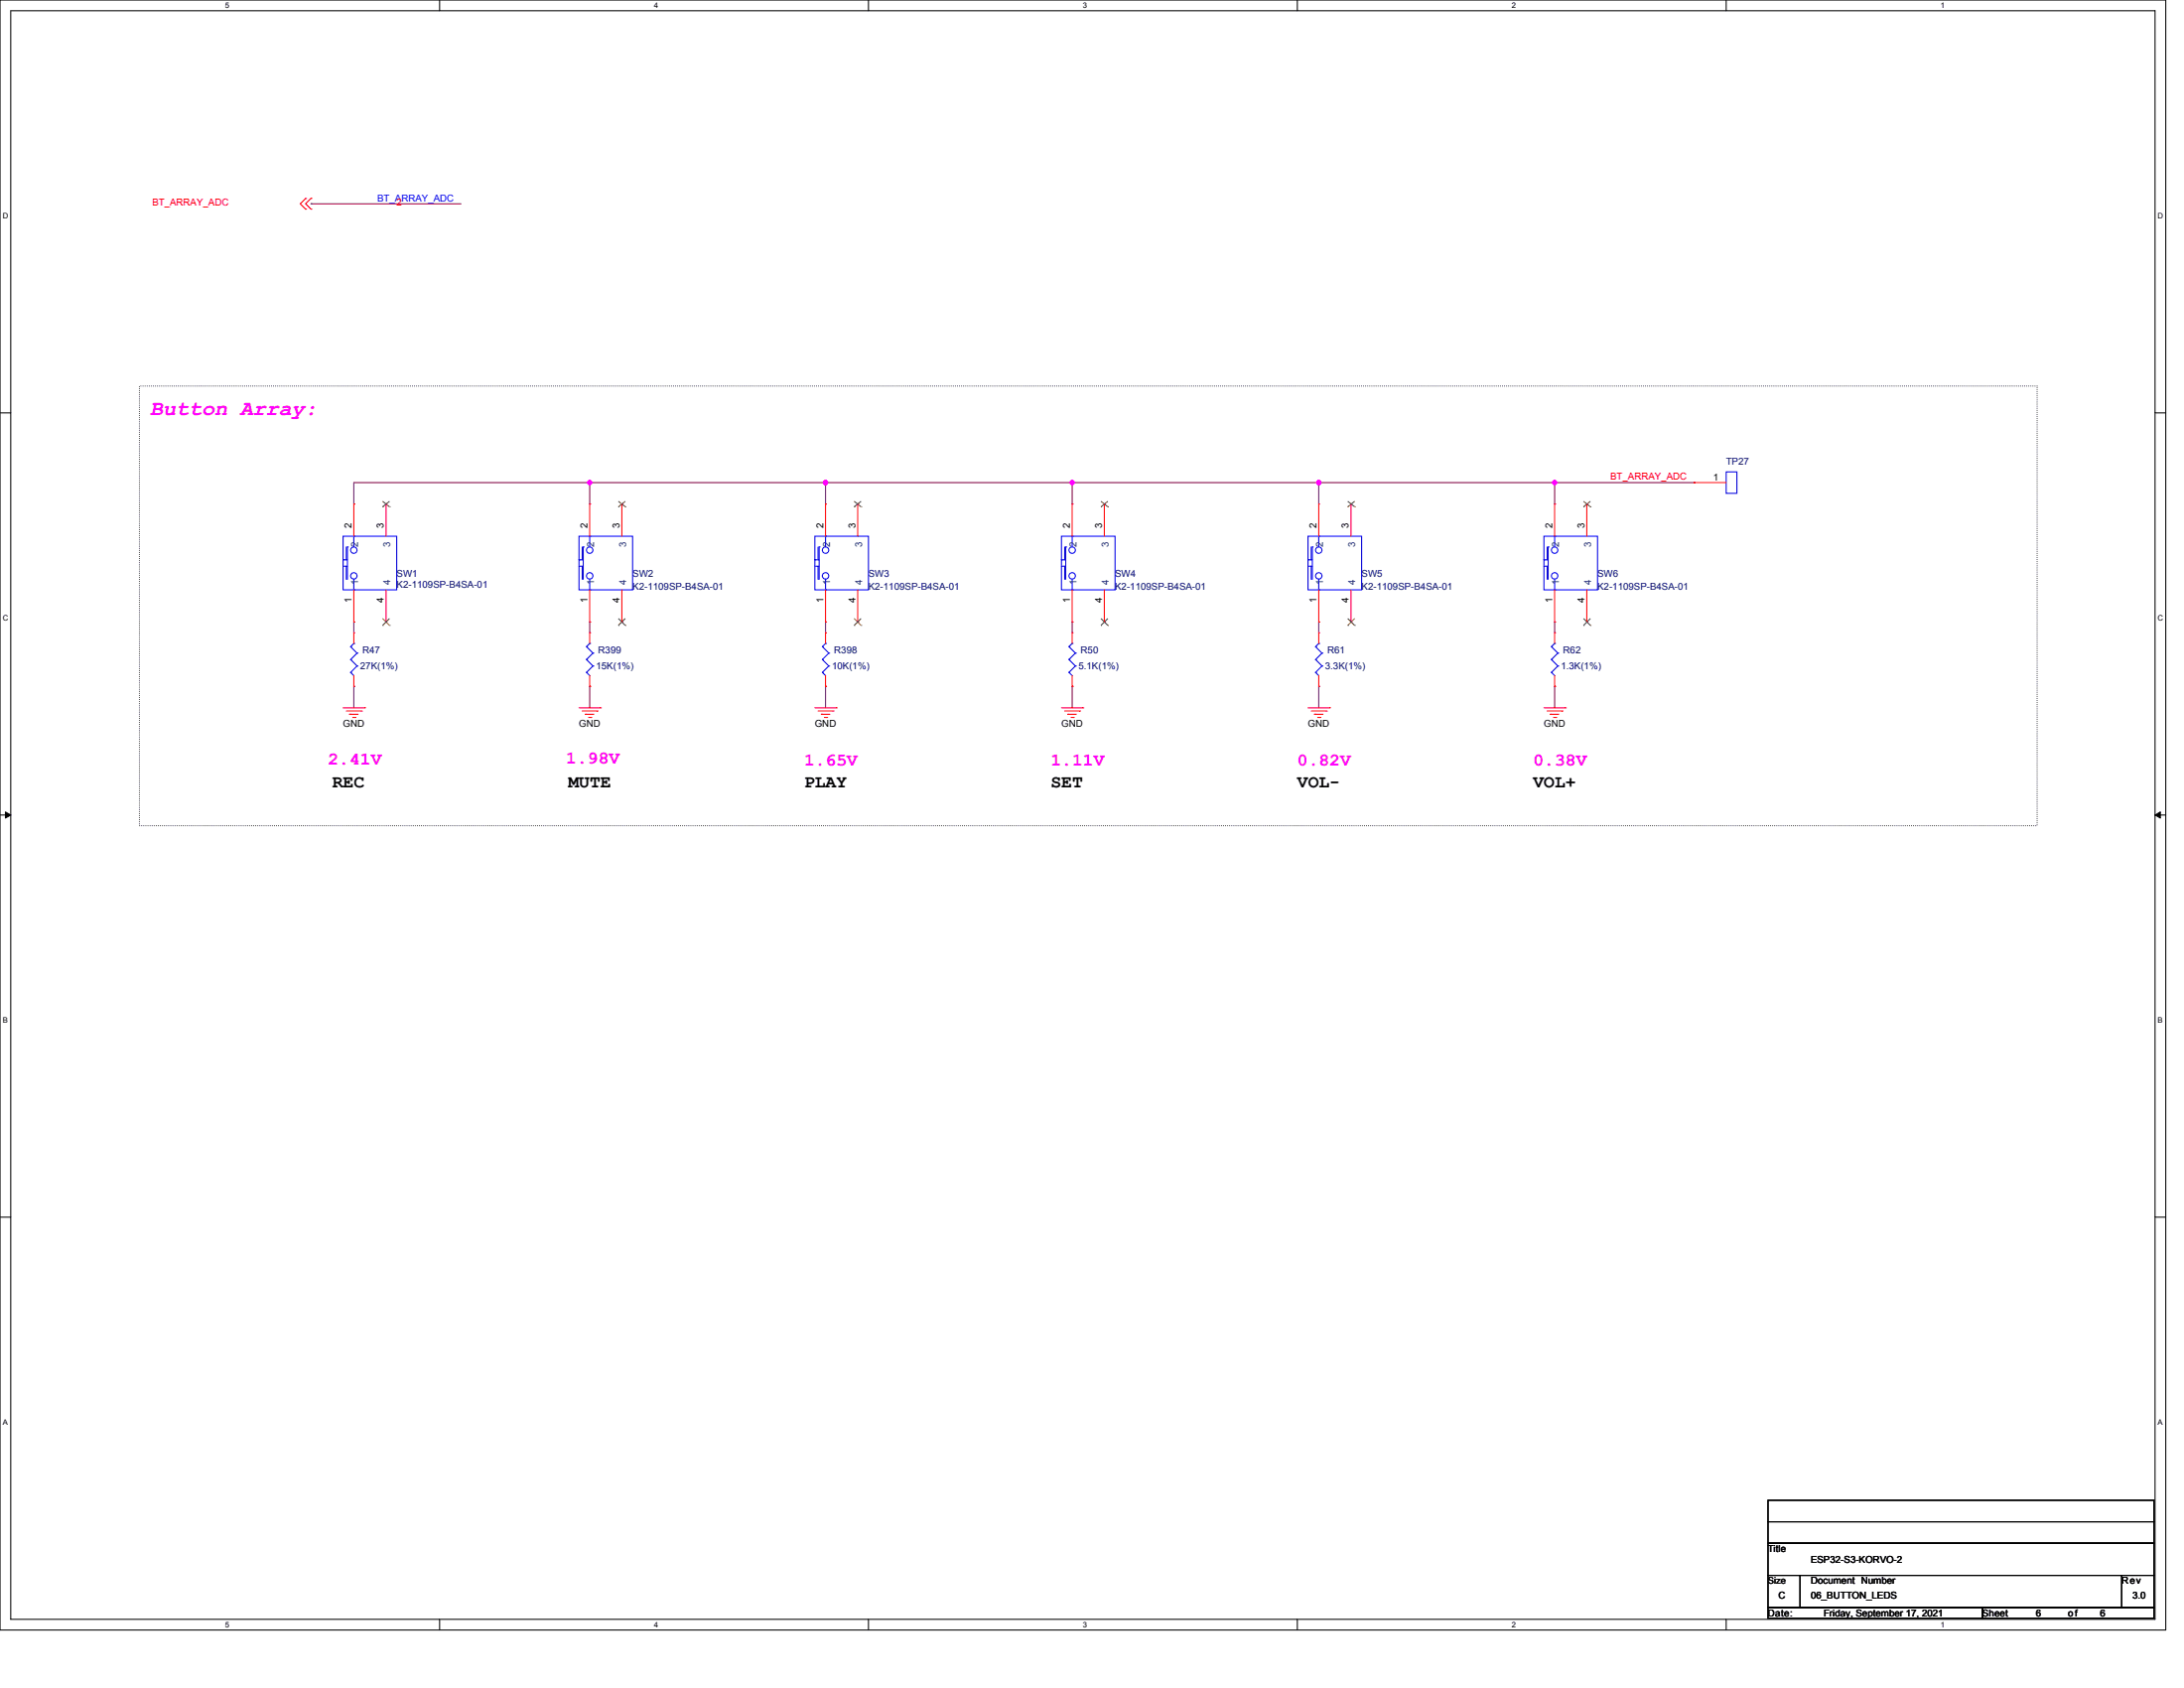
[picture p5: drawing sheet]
<svg xmlns="http://www.w3.org/2000/svg" width="559mm" height="432mm" viewBox="0 0 559 432" stroke-linecap="round" stroke-linejoin="round" font-family="sans-serif">
<path d="M0 0h554.1v417h-554.1zM2.8 2.8h548.6v411.4h-548.6z" fill="none" stroke="#000" stroke-width=".26"/>
<g fill="#fff">
<path d="M57.6 .3h1.1v2.2h-1.1z"/>
<path d="M57.6 414.5h1.1v2.2h-1.1z"/>
</g>
<path d="M112.5 0v2.8M112.5 414.2v2.8" fill="none" stroke="#000" stroke-width=".26"/>
<g fill="#fff">
<path d="M167.3 .3h1.1v2.2h-1.1z"/>
<path d="M167.3 414.5h1.1v2.2h-1.1z"/>
</g>
<path d="M222.2 0v2.8M222.2 414.2v2.8" fill="none" stroke="#000" stroke-width=".26"/>
<g fill="#fff">
<path d="M277.1 .3h1.1v2.2h-1.1z"/>
<path d="M277.1 414.5h1.1v2.2h-1.1z"/>
</g>
<path d="M331.9 0v2.8M331.9 414.2v2.8" fill="none" stroke="#000" stroke-width=".26"/>
<g fill="#fff">
<path d="M386.8 .3h1.1v2.2h-1.1z"/>
<path d="M386.8 414.5h1.1v2.2h-1.1z"/>
</g>
<path d="M441.7 0v2.8M441.7 414.2v2.8" fill="none" stroke="#000" stroke-width=".26"/>
<g fill="#fff">
<path d="M496.5 .3h1.1v2.2h-1.1z"/>
<path d="M496.5 414.5h1.1v2.2h-1.1z"/>
<path d="M.7 54.2h1.4v2.2h-1.4z"/>
<path d="M552.1 54.2h1.4v2.2h-1.4z"/>
<path d="M.7 157.1h1.4v2.1h-1.4z"/>
<path d="M552.1 157.1h1.4v2.1h-1.4z"/>
</g>
<path d="M0 105.6h2.8M551.4 105.6h2.7" fill="none" stroke="#000" stroke-width=".26"/>
<g fill="#fff">
<path d="M.7 259.9h1.3v2.2h-1.3z"/>
<path d="M552.1 259.9h1.3v2.2h-1.3z"/>
</g>
<path d="M0 208.5h2.8M551.4 208.5h2.7" fill="none" stroke="#000" stroke-width=".26"/>
<path d="M1.4 207.7l1.4 .8-1.4 .8zM551.4 208.5l1.4-.8v1.6z" fill="#000" stroke="#000" stroke-width=".25"/>
<g fill="#fff">
<path d="M.7 362.8h1.3v2.2h-1.3z"/>
<path d="M552.1 362.8h1.3v2.2h-1.3z"/>
</g>
<path d="M0 311.4h2.8M551.4 311.4h2.7M452.4 389.3h98.7v5.5h-98.7zM452.4 394.8h98.7v8.2h-98.7zM452.4 383.8h98.7v5.5h-98.7zM452.4 403h8.2v8.2h-8.2zM452.4 411.2h54.8v2.8h-54.8zM460.6 403h82.3v8.2h-82.3zM507.2 411.2h43.9v2.8h-43.9zM542.9 403h8.2v8.2h-8.2z" fill="none" stroke="#000" stroke-width=".26"/>
<path d="M35.7 98.8h485.5v112.4h-485.5z" fill="none" stroke="#000" stroke-width=".26" stroke-dasharray="0 .5"/>
<g fill="none" stroke="#800040" stroke-width=".26">
<path d="M79.6 52.1h.1M79.6 52.1h38.4M90.5 128.9h.1M150.9 123.5h.1M150.9 123.5v5.4M211.2 123.5h.1M211.2 123.5v5.4M274.3 123.5h.1M274.3 123.5v5.4M337.4 123.5h.1M337.4 123.5v5.4M397.8 123.5h.1"/>
<path d="M397.8 123.5v5.4M433.4 123.5h.1M433.4 123.5h-342.9v5.4M90.5 159.1h.1M90.5 159.1v2.8M150.9 159.1h.1M150.9 159.1v2.8M211.2 159.1h.1M211.2 159.1v2.8M274.3 159.1h.1M274.3 159.1v2.8M337.4 159.1h.1"/>
<path d="M337.4 159.1v2.8M397.8 159.1h.1M397.8 159.1v2.8M90.5 175.6h.1M90.5 175.6v5.5M150.9 175.6h.1M150.9 175.6v5.5M211.2 175.6h.1M211.2 175.6v5.5M274.3 175.6h.1M274.3 175.6v5.5M337.4 175.6h.1"/>
<path d="M337.4 175.6v5.5M397.8 175.6h.1M397.8 175.6v5.5"/>
</g>
<g fill="#f0f" stroke="#f0f" stroke-width=".26">
<circle cx="274.3" cy="123.4" r=".55"/>
<circle cx="337.4" cy="123.4" r=".54"/>
<circle cx="150.9" cy="123.4" r=".55"/>
<circle cx="211.2" cy="123.4" r=".55"/>
<circle cx="397.8" cy="123.4" r=".55"/>
</g>
<g fill="none" stroke="#f00" stroke-width=".26">
<path d="M78.2 50.8h.1M78.2 53.5h.1M78.2 50.8l-1.4 1.3 1.4 1.4M79.6 50.8h.1M79.6 53.5h.1M79.6 50.8l-1.4 1.3 1.4 1.4M90.5 128.9h.1M90.5 128.9v8.3M98.8 128.9h.1M98.8 128.9v8.3M150.9 128.9h.1M150.9 128.9v8.3"/>
<path d="M159.1 128.9h.1M159.1 128.9v8.3M211.2 128.9h.1M211.2 128.9v8.3M219.5 128.9h.1M219.5 128.9v8.3M274.3 128.9h.1M274.3 128.9v8.3M282.6 128.9h.1M282.6 128.9v8.3M337.4 128.9h.1M337.4 128.9v8.3"/>
<path d="M345.7 128.9h.1M345.7 128.9v8.3M397.8 128.9h.1M397.8 128.9v8.3M406 128.9h.1M406 128.9v8.3M433.4 123.5h.1M433.4 123.5h8.3M90.5 159.1h.1M90.5 150.9v8.2M98.8 159.1h.1M98.8 150.9v8.2"/>
<path d="M150.9 159.1h.1M150.9 150.9v8.2M159.1 159.1h.1M159.1 150.9v8.2M211.2 159.1h.1M211.2 150.9v8.2M219.5 159.1h.1M219.5 150.9v8.2M274.3 159.1h.1M274.3 150.9v8.2M282.6 159.1h.1M282.6 150.9v8.2"/>
<path d="M337.4 159.1h.1M337.4 150.9v8.2M345.7 159.1h.1M345.7 150.9v8.2M397.8 159.1h.1M397.8 150.9v8.2M406 159.1h.1M406 150.9v8.2M90.5 175.6h.1M90.5 161.9h.1M90.5 161.9v2.7M90.5 172.8v2.8"/>
<path d="M150.9 175.6h.1M150.9 161.9h.1M150.9 161.9v2.7M150.9 172.8v2.8M211.2 175.6h.1M211.2 161.9h.1M211.2 161.9v2.7M211.2 172.8v2.8M274.3 175.6h.1M274.3 161.9h.1M274.3 161.9v2.7M274.3 172.8v2.8"/>
<path d="M337.4 175.6h.1M337.4 161.9h.1M337.4 161.9v2.7M337.4 172.8v2.8M397.8 175.6h.1M397.8 161.9h.1M397.8 161.9v2.7M397.8 172.8v2.8M87.8 181.1h5.5M88.6 181.9h3.9M89.4 182.7h.1M89.4 182.7h2.2"/>
<path d="M90.3 183.5h.5M90.8 183.5h.1M92.5 181.9h.1M93.3 181.1h.1M148.1 181.1h5.5M149 181.9h3.8M149.8 182.7h.1M149.8 182.7h2.2M150.6 183.5h.6M151.2 183.5h.1M152.8 181.9h.1M153.6 181.1h.1"/>
<path d="M208.5 181.1h5.5M209.3 181.9h3.9M210.1 182.7h.1M210.1 182.7h2.2M211 183.5h.5M211.5 183.5h.1M213.2 181.9h.1M214 181.1h.1M271.6 181.1h5.5M272.4 181.9h3.8M273.2 182.7h.1M273.2 182.7h2.2"/>
<path d="M274.1 183.5h.5M274.6 183.5h.1M276.2 181.9h.1M277.1 181.1h.1M334.7 181.1h5.5M335.5 181.9h3.8M336.3 182.7h.1M336.3 182.7h2.2M337.1 183.5h.6M337.7 183.5h.1M339.3 181.9h.1M340.2 181.1h.1"/>
<path d="M395 181.1h5.5M395.8 181.9h3.9M396.7 182.7h.1M396.7 182.7h2.2M397.5 183.5h.5M398 183.5h.1M399.7 181.9h.1M400.5 181.1h.1"/>
</g>
<g fill="none" stroke="#00f" stroke-width=".26">
<path d="M87.8 137.2h13.7v13.7h-13.7zM88.6 139.9v3.3M88.9 139.9h.1M88.9 139.9v8.2M90.5 137.2h.1M90.5 137.2v2.7M148.1 137.2h13.8v13.7h-13.8zM149 139.9v3.3M149.2 139.9h.1M149.2 139.9v8.2M150.9 137.2h.1M150.9 137.2v2.7"/>
<path d="M208.5 137.2h13.7v13.7h-13.7zM209.3 139.9v3.3M209.6 139.9h.1M209.6 139.9v8.2M211.2 137.2h.1M211.2 137.2v2.7M271.6 137.2h13.7v13.7h-13.7zM272.4 139.9v3.3M272.7 139.9h.1M272.7 139.9v8.2M274.3 137.2h.1M274.3 137.2v2.7"/>
<path d="M334.7 137.2h13.7v13.7h-13.7zM335.5 139.9v3.3M335.8 139.9h.1M335.8 139.9v8.2M337.4 137.2h.1M337.4 137.2v2.7M395 137.2h13.7v13.7h-13.7zM395.8 139.9v3.3M396.1 139.9h.1M396.1 139.9v8.2M397.8 137.2h.1M397.8 137.2v2.7"/>
<path d="M441.7 120.7h2.7v5.5h-2.7zM87.8 143.2h.1M87.8 143.2h.8M87.8 144.9h.8M88.6 143.2h.1M88.6 144.9h.1M88.6 148.1h.1M88.6 144.9v3.2M90.5 150.9h.1M90.5 148.1v2.8M148.1 143.2h.1M148.1 143.2h.9"/>
<path d="M148.1 144.9h.9M149 143.2h.1M149 144.9h.1M149 148.1h.1M149 144.9v3.2M150.9 150.9h.1M150.9 148.1v2.8M208.5 143.2h.1M208.5 143.2h.8M208.5 144.9h.8M209.3 143.2h.1M209.3 144.9h.1"/>
<path d="M209.3 148.1h.1M209.3 144.9v3.2M211.2 150.9h.1M211.2 148.1v2.8M271.6 143.2h.1M271.6 143.2h.8M271.6 144.9h.8M272.4 143.2h.1M272.4 144.9h.1M272.4 148.1h.1M272.4 144.9v3.2M274.3 150.9h.1"/>
<path d="M274.3 148.1v2.8M334.7 143.2h.1M334.7 143.2h.8M334.7 144.9h.8M335.5 143.2h.1M335.5 144.9h.1M335.5 148.1h.1M335.5 144.9v3.2M337.4 150.9h.1M337.4 148.1v2.8M395 143.2h.1M395 143.2h.8"/>
<path d="M395 144.9h.8M395.8 143.2h.1M395.8 144.9h.1M395.8 148.1h.1M395.8 144.9v3.2M397.8 150.9h.1M397.8 148.1v2.8M89.7 172h.1M89.7 168.7h.1M89.7 165.4h.1M89.7 172l.8 .8M89.7 168.7l1.7 1.7"/>
<path d="M89.7 165.4l1.7 1.7M90.5 164.6h.1M90.5 164.6l-.8 .8M91.4 170.4h.1M91.4 167.1h.1M91.4 170.4l-1.7 1.6M91.4 167.1l-1.7 1.6M150.1 172h.1M150.1 168.7h.1M150.1 165.4h.1M150.1 172l.8 .8M150.1 168.7l1.6 1.7"/>
<path d="M150.1 165.4l1.6 1.7M150.9 164.6h.1M150.9 164.6l-.8 .8M151.7 170.4h.1M151.7 167.1h.1M151.7 170.4l-1.6 1.6M151.7 167.1l-1.6 1.6M210.4 172h.1M210.4 168.7h.1M210.4 165.4h.1M210.4 172l.8 .8M210.4 168.7l1.7 1.7"/>
<path d="M210.4 165.4l1.7 1.7M211.2 164.6h.1M211.2 164.6l-.8 .8M212.1 170.4h.1M212.1 167.1h.1M212.1 170.4l-1.7 1.6M212.1 167.1l-1.7 1.6M273.5 172h.1M273.5 168.7h.1M273.5 165.4h.1M273.5 172l.8 .8M273.5 168.7l1.7 1.7"/>
<path d="M273.5 165.4l1.7 1.7M274.3 164.6h.1M274.3 164.6l-.8 .8M275.2 170.4h.1M275.2 167.1h.1M275.2 170.4l-1.7 1.6M275.2 167.1l-1.7 1.6M336.6 172h.1M336.6 168.7h.1M336.6 165.4h.1M336.6 172l.8 .8M336.6 168.7l1.6 1.7"/>
<path d="M336.6 165.4l1.6 1.7M337.4 164.6h.1M337.4 164.6l-.8 .8M338.2 170.4h.1M338.2 167.1h.1M338.2 170.4l-1.6 1.6M338.2 167.1l-1.6 1.6M396.9 172h.1M396.9 168.7h.1M396.9 165.4h.1M396.9 172l.9 .8M396.9 168.7l1.7 1.7"/>
<path d="M396.9 165.4l1.7 1.7M397.8 164.6h.1M397.8 164.6l-.9 .8M398.6 170.4h.1M398.6 167.1h.1M398.6 170.4l-1.7 1.6M398.6 167.1l-1.7 1.6"/>
<circle cx="90.5" cy="140.7" r=".82"/>
<circle cx="90.5" cy="147.3" r=".82"/>
<circle cx="150.9" cy="140.7" r=".82"/>
<circle cx="150.9" cy="147.3" r=".82"/>
<circle cx="211.2" cy="147.3" r=".82"/>
<circle cx="211.2" cy="140.7" r=".82"/>
<circle cx="274.3" cy="140.7" r=".82"/>
<circle cx="274.3" cy="147.3" r=".82"/>
<circle cx="337.4" cy="140.7" r=".82"/>
<circle cx="337.4" cy="147.3" r=".82"/>
<circle cx="397.8" cy="147.3" r=".82"/>
<circle cx="397.8" cy="140.7" r=".82"/>
</g>
<g fill="none" stroke="#804000" stroke-width=".25">
<path d="M97.9 129.6h.1M97.9 128.2l1.8 1.4M99.7 129.6h.1M99.7 128.2l-1.8 1.4M158.2 129.6h.1M158.2 128.2l1.8 1.4M160 129.6h.1M160 128.2l-1.8 1.4M218.5 129.6h.1M218.5 128.2l1.8 1.4M220.3 129.6h.1M220.3 128.2l-1.8 1.4"/>
<path d="M281.7 129.6h.1M281.7 128.2l1.8 1.4M283.5 129.6h.1M283.5 128.2l-1.8 1.4M344.8 129.6h.1M344.8 128.2l1.8 1.4M346.6 129.6h.1M346.6 128.2l-1.8 1.4M405.2 129.6h.1M405.2 128.2l1.7 1.4M406.9 129.6h.1M406.9 128.2l-1.7 1.4"/>
<path d="M97.9 160h.1M97.9 158.2l1.8 1.8M99.7 160h.1M99.7 158.2l-1.8 1.8M158.2 160h.1M158.2 158.2l1.8 1.8M160 160h.1M160 158.2l-1.8 1.8M218.5 160h.1M218.5 158.2l1.8 1.8M220.3 160h.1M220.3 158.2l-1.8 1.8"/>
<path d="M281.7 160h.1M281.7 158.2l1.8 1.8M283.5 160h.1M283.5 158.2l-1.8 1.8M344.8 160h.1M344.8 158.2l1.8 1.8M346.6 160h.1M346.6 158.2l-1.8 1.8M405.2 160h.1M405.2 158.2l1.7 1.8M406.9 160h.1M406.9 158.2l-1.7 1.8"/>
</g>
<text font-size="5.5" fill="#f0f" x="38.4" y="106.1">Button Array:</text>
<g font-size="4.6" fill="#f0f">
<text x="84" y="195.6">2.41V</text>
<text x="144.9" y="195.3">1.98V</text>
<text x="205.8" y="195.8">1.65V</text>
<text x="268.8" y="195.8">1.11V</text>
<text x="331.9" y="195.8">0.82V</text>
<text x="392.3" y="195.8">0.38V</text>
</g>
<g font-size="4.6">
<text x="85.1" y="201.3">REC</text>
<text x="145.4" y="201.3">MUTE</text>
<text x="205.8" y="201.3">PLAY</text>
<text x="268.8" y="201.3">SET</text>
<text x="331.9" y="201.3">VOL-</text>
<text x="392.3" y="201.3">VOL+</text>
</g>
<g font-size="2.5" fill="#f00">
<text x="39" y="52.7">BT_ARRAY_ADC</text>
<text x="101.5" y="52.7">2</text>
<text x="412" y="122.8">BT_ARRAY_ADC</text>
</g>
<text font-size="2.5" fill="#00f" x="96.6" y="51.5">BT_ARRAY_ADC</text>
<g font-size="2.5" fill="#000080">
<text x="441.6" y="118.8">TP27</text>
<text x="101.5" y="147.6">SW1</text>
<text x="161.9" y="147.6">SW2</text>
<text x="222.2" y="147.6">SW3</text>
<text x="285.3" y="147.6">SW4</text>
<text x="348.4" y="147.6">SW5</text>
<text x="408.7" y="147.6">SW6</text>
<text x="101.5" y="150.4">K2-1109SP-B4SA-01</text>
<text x="161.9" y="150.9">K2-1109SP-B4SA-01</text>
<text x="222.2" y="150.9">K2-1109SP-B4SA-01</text>
<text x="285.3" y="150.9">K2-1109SP-B4SA-01</text>
<text x="348.4" y="150.9">K2-1109SP-B4SA-01</text>
<text x="408.7" y="150.9">K2-1109SP-B4SA-01</text>
<text x="92.7" y="167.1">R47</text>
<text x="153.1" y="167.1">R399</text>
<text x="213.4" y="167.1">R398</text>
<text x="276.5" y="167.1">R50</text>
<text x="339.6" y="167.1">R61</text>
<text x="399.9" y="167.1">R62</text>
<text x="92.2" y="171.2">27K(1%)</text>
<text x="152.5" y="171.2">15K(1%)</text>
<text x="212.9" y="171.2">10K(1%)</text>
<text x="276" y="171.2">5.1K(1%)</text>
<text x="339.1" y="171.2">3.3K(1%)</text>
<text x="399.4" y="171.2">1.3K(1%)</text>
</g>
<g font-size="2.5">
<text x="438.3" y="122.9">1</text>
<text x="90" y="135.3" transform="rotate(-90 90 135.3)">2</text>
<text x="98.2" y="135.3" transform="rotate(-90 98.2 135.3)">3</text>
<text x="150.3" y="135.3" transform="rotate(-90 150.3 135.3)">2</text>
<text x="158.5" y="135.3" transform="rotate(-90 158.5 135.3)">3</text>
<text x="210.7" y="135.3" transform="rotate(-90 210.7 135.3)">2</text>
<text x="218.9" y="135.3" transform="rotate(-90 218.9 135.3)">3</text>
<text x="273.8" y="135.3" transform="rotate(-90 273.8 135.3)">2</text>
<text x="282" y="135.3" transform="rotate(-90 282 135.3)">3</text>
<text x="336.8" y="135.3" transform="rotate(-90 336.8 135.3)">2</text>
<text x="345.1" y="135.3" transform="rotate(-90 345.1 135.3)">3</text>
<text x="397.2" y="135.3" transform="rotate(-90 397.2 135.3)">2</text>
<text x="405.4" y="135.3" transform="rotate(-90 405.4 135.3)">3</text>
<text x="90" y="154.2" transform="rotate(-90 90 154.2)">1</text>
<text x="98.2" y="154.2" transform="rotate(-90 98.2 154.2)">4</text>
<text x="150.3" y="154.2" transform="rotate(-90 150.3 154.2)">1</text>
<text x="158.5" y="154.2" transform="rotate(-90 158.5 154.2)">4</text>
<text x="210.7" y="154.2" transform="rotate(-90 210.7 154.2)">1</text>
<text x="218.9" y="154.2" transform="rotate(-90 218.9 154.2)">4</text>
<text x="273.8" y="154.2" transform="rotate(-90 273.8 154.2)">1</text>
<text x="282" y="154.2" transform="rotate(-90 282 154.2)">4</text>
<text x="336.8" y="154.2" transform="rotate(-90 336.8 154.2)">1</text>
<text x="345.1" y="154.2" transform="rotate(-90 345.1 154.2)">4</text>
<text x="397.2" y="154.2" transform="rotate(-90 397.2 154.2)">1</text>
<text x="405.4" y="154.2" transform="rotate(-90 405.4 154.2)">4</text>
<text x="87.8" y="186">GND</text>
<text x="148.1" y="186">GND</text>
<text x="208.5" y="186">GND</text>
<text x="271.6" y="186">GND</text>
<text x="334.7" y="186">GND</text>
<text x="395" y="186">GND</text>
<text x="452.4" y="397">Title</text>
<text x="463.3" y="399.7">ESP32-S3-KORVO-2</text>
<text x="463.3" y="405.2">Document Number</text>
<text x="542.9" y="405.2">Rev</text>
<text x="452.4" y="413.4">Date:</text>
<text x="455.1" y="409">C</text>
<text x="463.3" y="409">06_BUTTON_LEDS</text>
<text x="466.6" y="413.4">Friday, September 17, 2021</text>
<text x="507.2" y="413.4">Sheet</text>
<text x="520.9" y="413.4">6</text>
<text x="529.2" y="413.4">of</text>
<text x="537.4" y="413.4">6</text>
<text x="545.6" y="409">3.0</text>
</g>
<g font-size="2.5" fill="#004080">
<text x="91.7" y="139.9" transform="rotate(-90 91.7 139.9)">2</text>
<text x="99.9" y="139.9" transform="rotate(-90 99.9 139.9)">3</text>
<text x="152" y="139.9" transform="rotate(-90 152 139.9)">2</text>
<text x="160.2" y="139.9" transform="rotate(-90 160.2 139.9)">3</text>
<text x="212.4" y="139.9" transform="rotate(-90 212.4 139.9)">2</text>
<text x="220.6" y="139.9" transform="rotate(-90 220.6 139.9)">3</text>
<text x="275.5" y="139.9" transform="rotate(-90 275.5 139.9)">2</text>
<text x="283.7" y="139.9" transform="rotate(-90 283.7 139.9)">3</text>
<text x="338.5" y="139.9" transform="rotate(-90 338.5 139.9)">2</text>
<text x="346.8" y="139.9" transform="rotate(-90 346.8 139.9)">3</text>
<text x="398.9" y="139.9" transform="rotate(-90 398.9 139.9)">2</text>
<text x="407.1" y="139.9" transform="rotate(-90 407.1 139.9)">3</text>
<text x="91.7" y="149.5" transform="rotate(-90 91.7 149.5)">1</text>
<text x="99.9" y="149.5" transform="rotate(-90 99.9 149.5)">4</text>
<text x="152" y="149.5" transform="rotate(-90 152 149.5)">1</text>
<text x="160.2" y="149.5" transform="rotate(-90 160.2 149.5)">4</text>
<text x="212.4" y="149.5" transform="rotate(-90 212.4 149.5)">1</text>
<text x="220.6" y="149.5" transform="rotate(-90 220.6 149.5)">4</text>
<text x="275.5" y="149.5" transform="rotate(-90 275.5 149.5)">1</text>
<text x="283.7" y="149.5" transform="rotate(-90 283.7 149.5)">4</text>
<text x="338.5" y="149.5" transform="rotate(-90 338.5 149.5)">1</text>
<text x="346.8" y="149.5" transform="rotate(-90 346.8 149.5)">4</text>
<text x="398.9" y="149.5" transform="rotate(-90 398.9 149.5)">1</text>
<text x="407.1" y="149.5" transform="rotate(-90 407.1 149.5)">4</text>
</g>
<text font-size="2.4" x="452.4" y="405.1">Size</text>
<g font-size="2">
<text x="57.6" y="2">5</text>
<text x="167.3" y="2">4</text>
<text x="277.1" y="2">3</text>
<text x="386.8" y="2">2</text>
<text x="496.5" y="2">1</text>
<text x=".7" y="55.9">D</text>
<text x="552.1" y="55.9">D</text>
<text x=".7" y="158.8">C</text>
<text x="552.1" y="158.8">C</text>
<text x=".7" y="261.7">B</text>
<text x="552.1" y="261.7">B</text>
<text x=".7" y="364.5">A</text>
<text x="552.1" y="364.5">A</text>
<text x="57.6" y="416.3">5</text>
<text x="167.3" y="416.3">4</text>
<text x="277.1" y="416.3">3</text>
<text x="386.8" y="416.3">2</text>
<text x="496.5" y="416.3">1</text>
</g>
</svg>
